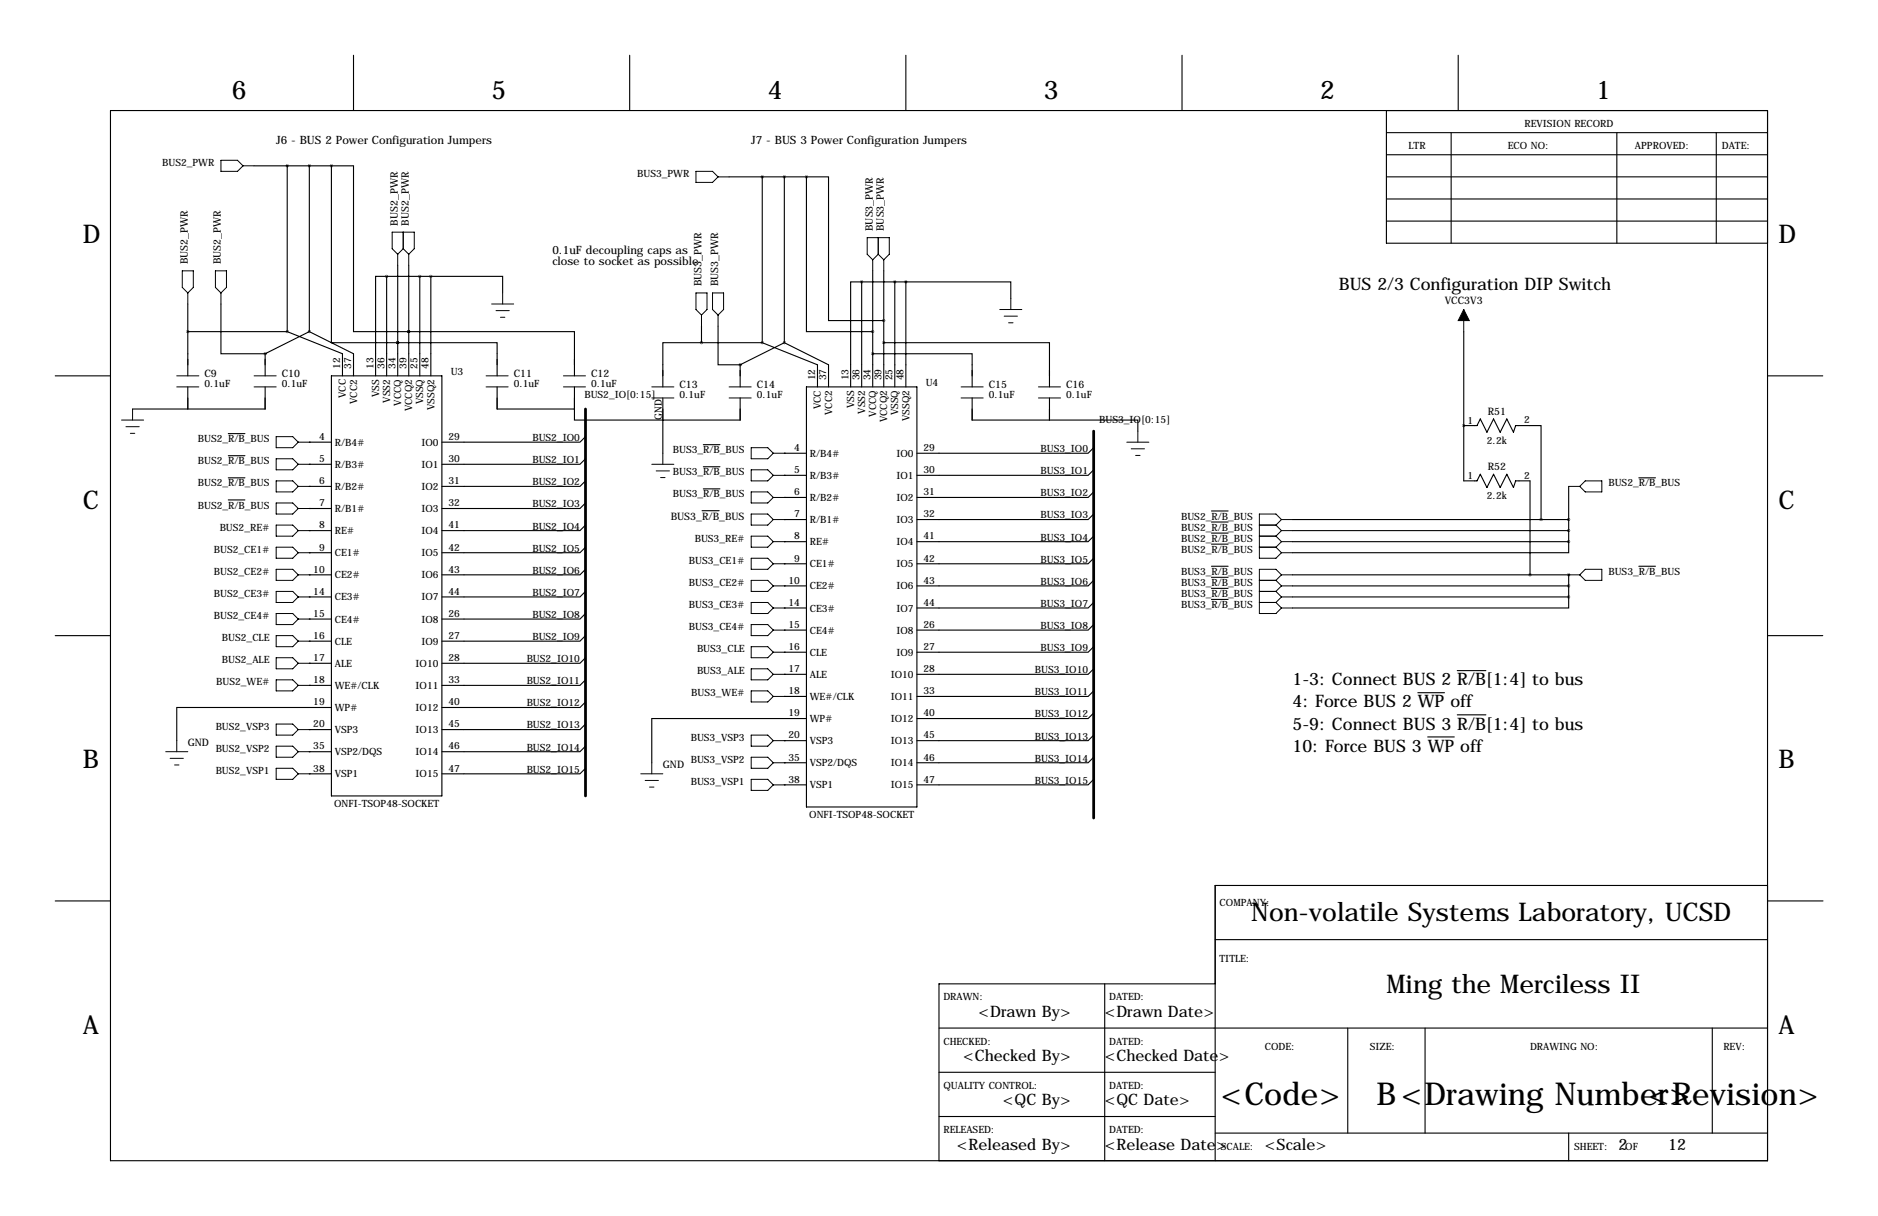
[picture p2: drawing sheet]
<svg xmlns="http://www.w3.org/2000/svg" width="432mm" height="279mm" viewBox="0 0 432 279" stroke-linecap="round" stroke-linejoin="round" font-family="sans-serif">
<g fill="none" stroke="#000" stroke-width=".25">
<path d="M81.3 12.7v12.7M144.8 12.7v12.7M208.3 12.7v12.7M271.8 12.7v12.7M335.3 12.7v12.7M25.4 25.4h381v241.3h-381zM58.4 38.1h17.8M66 38.1v38.1M71.1 38.1v38.1M76.2 38.1v40.6h15.2M76.2 38.1h5.1v38.1h12.7M318.8 30.5h87.6"/>
<path d="M318.8 35.6h87.6M318.8 25.4v30.5h87.6M333.7 30.5v25.4M371.8 30.5v25.4M394.6 30.5v25.4M167.6 40.6h17.8M175.3 40.6v38.1M180.3 40.6v38.1M185.4 40.6h5.1v33.1h12.7M185.4 40.6v35.6h15.3M318.8 45.7h87.6M318.8 50.8h87.6"/>
<path d="M318.8 40.6h87.6M43.2 69.8v16.6M43.2 76.2h22.8M50.8 69.8v11.5h10.2M66 76.2l12.7 5.1v5.1M71.1 76.2l10.2 5.1v5.1M71.1 76.2l-10.1 5.1M88.9 63.5h-2.5v22.9M88.9 63.5v22.9M88.9 63.5h10.2M91.4 78.7h.1M91.4 78.7h22.9v7.7"/>
<path d="M91.4 61v25.4M94 76.2h38.1v10.2M94 76.2h.1M94 61v25.4M96.5 63.5v22.9M99.1 63.5h16.5v3.8M99.1 63.5v22.9M161.3 78.7h-8.9v10.2M161.3 78.7h14M161.3 74.9v3.8M165.1 74.9v8.9h5.1M175.3 78.7l12.7 5.1v5.1"/>
<path d="M180.3 78.7l10.2 5.1v5.1M180.3 78.7l-10.1 5.1M198.1 64.8h-2.5v24.1M198.1 64.8v24.1M198.1 64.8h10.2M200.7 62.2v26.7M203.2 78.7h38.1v10.2M203.2 62.2v26.7M205.7 64.8v24.1M208.3 64.8h24.1v3.8M208.3 64.8v24.1M336.5 76.2v34.3h3.1l.8-1.5 1.5 3 1.5-3 1.5 3 1.6-3 1.5 3 .5-1.5h3.3v21.6"/>
<path d="M12.7 86.4h12.7M43.2 88.9v5.1M52.5 99.6h3.8M61 81.3h.1M61 81.3v5.1M61 88.9v5.1h-30.5M76.2 86.4h25.4v96.5h-25.4zM114.3 88.9v5.1h17.8v2.5h38.1v-5.1M132.1 88.9v5.1M152.4 91.4v12.7M170.2 83.8h.1M170.2 83.8v5.1"/>
<path d="M185.4 88.9h25.4v96.5h-25.4zM200.7 81.3h22.8v7.6M223.5 91.4v5.1h38.1v2.6M241.3 91.4v5.1M336.5 97.8h.1M336.5 97.8h3.1l.8-1.5 1.5 3 1.5-3 1.5 3 1.6-3 1.5 3 .5-1.5h5.8v21.6M406.4 86.4h12.7M52.5 109.8h3.8M52.5 104.7h3.8M52.5 114.9h3.8M71.1 101.6h.1M71.1 106.7h.1"/>
<path d="M71.1 111.8h.1M71.1 116.8h.1M71.1 101.6h5.1M71.1 106.7h5.1M71.1 111.8h5.1M71.1 116.8h5.1M134.6 100.3l-1.3 1.3h-31.7M134.6 105.4l-1.3 1.3h-31.7M134.6 110.5l-1.3 1.3h-31.7M134.6 115.6l-1.3 1.2h-31.7M161.4 117.3h4M161.7 102.2h3.8"/>
<path d="M161.7 107.2h3.8M161.7 112.3h3.8M180.3 104.1h.1M180.3 109.2h.1M180.3 114.3h.1M180.3 119.4h.1M180.3 104.1h5.1M180.3 109.2h5.1M180.3 114.3h5.1M180.3 119.4h5.1M251.5 102.9l-1.3 1.2h-39.4M251.5 107.9l-1.3 1.3h-39.4"/>
<path d="M251.5 113l-1.3 1.3h-39.4M251.5 118.1l-1.3 1.3h-39.4M278.6 117.4h3.8M278.6 119.9h3.8M297.2 119.4h63.5M360.7 111.8v12.7M376.8 109.8h3.8M71.1 121.9h.1M71.1 127h.1M71.1 132.1h.1M71.1 137.2h.1M71.1 121.9h5.1"/>
<path d="M71.1 127h5.1M71.1 132.1h5.1M71.1 137.2h5.1M134.6 120.7l-1.3 1.2h-31.7M134.6 125.7l-1.3 1.3h-31.7M134.6 130.8l-1.3 1.3h-31.7M134.6 135.9l-1.3 1.3h-31.7M180.3 124.5h.1M180.3 129.5h.1M180.3 134.6h.1M180.3 139.7h.1M180.3 124.5h5.1"/>
<path d="M180.3 129.5h5.1M180.3 134.6h5.1M180.3 139.7h5.1M251.5 123.2l-1.3 1.3h-39.4M251.5 128.3l-1.3 1.2h-39.4M251.5 133.3l-1.3 1.3h-39.4M251.5 138.4l-1.3 1.3h-39.4M278.6 130.1h3.8M278.6 122.5h3.8M278.6 125h3.8M278.6 132.6h3.8M278.6 135.2h3.8"/>
<path d="M278.6 137.7h3.8M297.2 121.9h63.5M297.2 132.1h63.5M297.2 137.2h63.5M297.2 124.5h63.5M297.2 134.6h63.5M360.7 124.5v2.5h-63.5M360.7 137.2v2.5h-63.5M360.7 132.1h.1M360.7 132.1v5.1M376.8 130.1h3.8M12.7 146h12.7"/>
<path d="M71.1 142.2h.1M71.1 147.3h.1M71.1 152.4h.1M71.1 157.5h.1M71.1 142.2h5.1M71.1 147.3h5.1M71.1 152.4h5.1M71.1 157.5h5.1M134.6 141l-1.3 1.2h-31.7M134.6 146l-1.3 1.3h-31.7M134.6 151.1l-1.3 1.3h-31.7M134.6 156.2l-1.3 1.3h-31.7"/>
<path d="M180.3 144.8h.1M180.3 149.9h.1M180.3 154.9h.1M180.3 144.8h5.1M180.3 149.9h5.1M180.3 154.9h5.1M251.5 143.5l-1.3 1.3h-39.4M251.5 148.6l-1.3 1.3h-39.4M251.5 153.7l-1.3 1.2h-39.4M251.5 158.8l-1.3 1.2h-39.4M326 159.2h6.1M335.1 154.1h6.5"/>
<path d="M406.4 146h12.7M71.1 167.6h.1M71.1 172.7h.1M71.1 177.8h.1M71.1 167.6h5.1M71.1 172.7h5.1M71.1 177.8h5.1M76.2 162.6h-35.6v7.6M134.6 161.3l-1.3 1.3h-31.7M134.6 166.4l-1.3 1.2h-31.7M134.6 171.4l-1.3 1.3h-31.7M134.6 176.5l-1.3 1.3h-31.7"/>
<path d="M180.3 160h.1M180.3 170.2h.1M180.3 175.3h.1M180.3 160h5.1M180.3 170.2h5.1M180.3 175.3h5.1M185.4 165.1h-35.5v10.2M251.5 163.8l-1.3 1.3h-39.4M251.5 168.9l-1.3 1.3h-39.4M251.5 174l-1.3 1.3h-39.4M251.5 179.1l-1.3 1.2h-39.4M328.3 169.3h6.1"/>
<path d="M335.1 164.2h6.5M180.3 180.3h.1M180.3 180.3h5.1M12.7 207h12.7M279.4 215.9h127M406.4 203.5h-127v63.2M406.5 207h12.7M215.9 236.2h190.5M254 226.1v40.6M279.4 226.1h-63.5v40.6M309.9 236.2v24.1M327.7 236.2v24.1"/>
<path d="M393.7 236.2v24.1M215.9 246.4h63.5M215.9 256.5h63.5M279.4 260.3h127M360.7 260.3v6.4"/>
</g>
<g fill="none" stroke="#000" stroke-width=".23">
<path d="M50.8 36.8h3.8l1.3 1.3-1.3 1.3h-3.8zM55.9 38.1h2.5M160 39.4h3.8l1.3 1.2-1.3 1.3h-3.8zM91.4 58.4v2.6M91.4 58.4l-1.2-1.2v-3.9h5v3.9l-1.2 1.2M92.7 57.2l-1.3 1.2M92.7 53.3v3.9M92.7 57.2l1.3 1.2M94 58.4v2.6M165.1 40.6h2.5M200.7 59.7v2.5M200.7 59.7l-1.3-1.3v-3.8h5.1v3.8l-1.3 1.3"/>
<path d="M201.9 58.4l-1.2 1.3M201.9 54.6v3.8M201.9 58.4l1.3 1.3M203.2 59.7v2.5M41.9 62.2h2.5v3.8l-1.2 1.3-1.3-1.3zM43.2 67.3v2.5M49.5 62.2h2.6v3.8l-1.3 1.3-1.3-1.3zM50.8 67.3v2.5M113 69.8h5.1M114 71.4h3.1M115.1 72.9h1M115.6 67.3v2.5"/>
<path d="M160 67.3h2.6v3.8l-1.3 1.3-1.3-1.3zM161.3 72.4v2.5M163.8 67.3h2.6v3.8l-1.3 1.3-1.3-1.3zM165.1 72.4v2.5M229.9 71.1h5M230.9 72.6h3M231.9 74.2h1M232.4 68.6v2.5M336.5 71.1v5.1M27.9 96.5h5.1M29 98h3M30 99.6h1"/>
<path d="M30.5 94v2.5M40.6 86.4h5.1M40.6 88.9h5.1M58.4 86.4h5.1M58.4 88.9h5.1M111.8 86.4h5M111.8 88.9h5M129.5 86.4h5.1M129.5 88.9h5.1M149.9 88.9h5M149.9 91.4h5M167.6 88.9h5.1"/>
<path d="M167.6 91.4h5.1M221 88.9h5.1M221 91.4h5.1M238.8 88.9h5M238.8 91.4h5M261.6 99.1v2.5M63.5 110.5h3.8l1.3 1.3-1.3 1.2h-3.8zM63.5 100.3h3.8l1.3 1.3-1.3 1.3h-3.8zM63.5 105.4h3.8l1.3 1.3-1.3 1.2h-3.8zM63.5 115.6h3.8l1.3 1.2-1.3 1.3h-3.8zM68.6 111.8h2.5M68.6 101.6h2.5"/>
<path d="M68.6 106.7h2.5M68.6 116.8h2.5M149.9 106.7h5M150.9 108.2h3M151.9 109.7h1M152.4 104.1v2.6M172.7 113h3.8l1.3 1.3-1.3 1.3h-3.8zM172.7 107.9h3.8l1.3 1.3-1.3 1.3h-3.8zM172.7 102.9h3.8l1.3 1.2-1.3 1.3h-3.8zM172.7 118.1h3.8l1.3 1.3-1.3 1.3h-3.8zM177.8 104.1h2.5M177.8 109.2h2.5"/>
<path d="M177.8 114.3h2.5M177.8 119.4h2.5M259.1 101.6h5.1M260.1 103.1h3M261.1 104.6h1M294.6 119.4l-1.2-1.3h-3.8v10.2h3.8l1.2-1.3M294.6 119.4h2.6M294.6 119.4l-1.2 1.3M360.7 111.8h2.5M364.5 110.5h3.8v2.5h-3.8l-1.3-1.2zM63.5 130.8h3.8l1.3 1.3-1.3 1.2h-3.8zM63.5 120.7h3.8l1.3 1.2-1.3 1.3h-3.8z"/>
<path d="M63.5 125.7h3.8l1.3 1.3-1.3 1.3h-3.8zM63.5 135.9h3.8l1.3 1.3-1.3 1.2h-3.8zM68.6 132.1h2.5M68.6 121.9h2.5M68.6 127h2.5M68.6 137.2h2.5M172.7 133.3h3.8l1.3 1.3-1.3 1.3h-3.8zM172.7 128.3h3.8l1.3 1.2-1.3 1.3h-3.8zM172.7 123.2h3.8l1.3 1.3-1.3 1.2h-3.8zM172.7 138.4h3.8l1.3 1.3-1.3 1.3h-3.8zM177.8 124.5h2.5M177.8 129.5h2.5"/>
<path d="M177.8 134.6h2.5M177.8 139.7h2.5M289.6 133.3h3.8M289.6 123.2h3.8M289.6 120.7h3.8M289.6 125.7h3.8M289.6 138.4h3.8M289.6 135.9h3.8M293.4 120.7l1.2 1.2M293.4 123.2l1.2 1.3M293.4 125.7l1.2 1.3M293.4 133.3l1.2 1.3"/>
<path d="M293.4 135.9l1.2 1.3M293.4 138.4l1.2 1.3M294.6 132.1h2.6M294.6 132.1l-1.2-1.3h-3.8v10.2h3.8l1.2-1.3M294.6 121.9h2.6M294.6 127h2.6M294.6 137.2h2.6M294.6 124.5h2.6M294.6 134.6h2.6M294.6 139.7h2.6M294.6 121.9l-1.2 1.3M294.6 124.5l-1.2 1.2"/>
<path d="M294.6 132.1l-1.2 1.2M294.6 134.6l-1.2 1.3M294.6 137.2l-1.2 1.2M360.7 132.1h2.5M364.5 130.8h3.8v2.5h-3.8l-1.3-1.2zM63.5 141h3.8l1.3 1.2-1.3 1.3h-3.8zM63.5 146h3.8l1.3 1.3-1.3 1.3h-3.8zM63.5 151.1h3.8l1.3 1.3-1.3 1.3h-3.8zM63.5 156.2h3.8l1.3 1.3-1.3 1.3h-3.8zM68.6 142.2h2.5M68.6 147.3h2.5M68.6 152.4h2.5"/>
<path d="M68.6 157.5h2.5M172.7 143.5h3.8l1.3 1.3-1.3 1.2h-3.8zM172.7 148.6h3.8l1.3 1.3-1.3 1.2h-3.8zM172.7 153.7h3.8l1.3 1.2-1.3 1.3h-3.8zM172.7 158.8h3.8l1.3 1.2-1.3 1.3h-3.8zM177.8 144.8h2.5M177.8 149.9h2.5M177.8 154.9h2.5M38.1 172.7h5.1M39.1 174.2h3.1M40.1 175.8h1M40.6 170.2v2.5"/>
<path d="M63.5 166.4h3.8l1.3 1.2-1.3 1.3h-3.8zM63.5 171.4h3.8l1.3 1.3-1.3 1.3h-3.8zM63.5 176.5h3.8l1.3 1.3-1.3 1.3h-3.8zM68.6 167.6h2.5M68.6 172.7h2.5M68.6 177.8h2.5M147.3 177.8h5.1M148.3 179.3h3.1M149.9 175.3v2.5M172.7 168.9h3.8l1.3 1.3-1.3 1.2h-3.8zM172.7 174h3.8l1.3 1.3-1.3 1.2h-3.8zM172.7 179.1h3.8l1.3 1.2-1.3 1.3h-3.8z"/>
<path d="M177.8 160h2.5M177.8 170.2h2.5M177.8 175.3h2.5M149.4 180.8h1M177.8 180.3h2.5"/>
</g>
<path d="M336.5 71.1l1.3 2.6h-2.5z" fill="#000" stroke="#000" stroke-width=".23"/>
<path d="M66 38.1a.05 .05 0 0 0 .1 0 .05 .05 0 0 0-.1 0zM66 76.2a.05 .05 0 0 0 .1 0 .05 .05 0 0 0-.1 0zM175.2 40.6a.05 .05 0 0 0 .1 0 .05 .05 0 0 0-.1 0zM175.2 78.7a.05 .05 0 0 0 .1 0 .05 .05 0 0 0-.1 0zM180.3 78.7a.05 .05 0 0 0 .1 0 .05 .05 0 0 0-.1 0zM200.6 81.3a.05 .05 0 0 0 .1 0 .05 .05 0 0 0-.1 0zM99 63.5a.05 .05 0 0 0 .1 0 .05 .05 0 0 0-.1 0zM205.7 64.8a.05 .05 0 0 0 .1 0 .05 .05 0 0 0-.1 0zM180.3 40.6a.05 .05 0 0 0 .1 0 .05 .05 0 0 0-.1 0zM91.4 78.7a.05 .05 0 0 0 .1 0 .05 .05 0 0 0-.1 0zM60.9 81.3a.05 .05 0 0 0 .1 0 .05 .05 0 0 0-.1 0zM91.4 78.7a.05 .05 0 0 0 .1 0 .05 .05 0 0 0-.1 0zM200.6 76.2a.05 .05 0 0 0 .1 0 .05 .05 0 0 0-.1 0zM336.5 97.8a.05 .05 0 0 0 .1 0 .05 .05 0 0 0-.1 0zM354.3 119.4a.05 .05 0 0 0 .1 0 .05 .05 0 0 0-.1 0z" fill="#000" stroke="#000" stroke-width=".63"/>
<path d="M134.6 94v88.9M251.5 99.1v88.9" fill="none" stroke="#000" stroke-width=".63"/>
<g font-size="7.3">
<text x="280.7" y="254">&lt;Code&gt;</text>
<text x="316.5" y="254">B&lt;Drawing Number&gt;</text>
<text x="379" y="254">&lt;Revision&gt;</text>
</g>
<g font-size="5.9">
<text x="53.3" y="22.9">6</text>
<text x="113" y="22.9">5</text>
<text x="176.5" y="22.9">4</text>
<text x="240" y="22.9">3</text>
<text x="303.5" y="22.9">2</text>
<text x="367" y="22.9">1</text>
<text x="19" y="55.9">D</text>
<text x="408.9" y="55.9">D</text>
<text x="19" y="116.8">C</text>
<text x="408.9" y="116.8">C</text>
<text x="19" y="176.5">B</text>
<text x="408.9" y="176.5">B</text>
<text x="287.7" y="211.6">Non-volatile Systems Laboratory, UCSD</text>
<text x="318.8" y="228.1">Ming the Merciless II</text>
<text x="19" y="237.5">A</text>
<text x="408.9" y="237.5">A</text>
</g>
<g font-size="4">
<text x="307.8" y="66.5">BUS 2/3 Configuration DIP Switch</text>
<text x="297.2" y="157.5">1-3: Connect BUS 2 R/B[1:4] to bus</text>
<text x="297.2" y="162.6">4: Force BUS 2 WP off</text>
<text x="297.2" y="167.6">5-9: Connect BUS 3 R/B[1:4] to bus</text>
<text x="297.2" y="172.7">10: Force BUS 3 WP off</text>
</g>
<g font-size="3.6">
<text x="225" y="233.7">&lt;Drawn By&gt;</text>
<text x="254" y="233.7">&lt;Drawn Date&gt;</text>
<text x="221.4" y="243.8">&lt;Checked By&gt;</text>
<text x="254" y="243.8">&lt;Checked Date&gt;</text>
<text x="230.6" y="254">&lt;QC By&gt;</text>
<text x="254" y="254">&lt;QC Date&gt;</text>
<text x="220" y="264.2">&lt;Released By&gt;</text>
<text x="254" y="264.2">&lt;Release Date&gt;</text>
<text x="290.8" y="264.2">&lt;Scale&gt;</text>
<text x="372.1" y="264.2">2</text>
<text x="383.5" y="264.2">12</text>
</g>
<g font-size="2.6">
<text x="63.5" y="33">J6 - BUS 2 Power Configuration Jumpers</text>
<text x="172.7" y="33">J7 - BUS 3 Power Configuration Jumpers</text>
<text x="127" y="58.4">0.1uF decoupling caps as</text>
<text x="127" y="61">close to socket as possible</text>
</g>
<g font-size="2.4">
<text x="91.4" y="51.8" transform="rotate(-90 91.4 51.8)">BUS2_PWR</text>
<text x="94" y="51.8" transform="rotate(-90 94 51.8)">BUS2_PWR</text>
<text x="200.7" y="53.1" transform="rotate(-90 200.7 53.1)">BUS3_PWR</text>
<text x="203.2" y="53.1" transform="rotate(-90 203.2 53.1)">BUS3_PWR</text>
<text x="43.2" y="60.7" transform="rotate(-90 43.2 60.7)">BUS2_PWR</text>
<text x="50.8" y="60.7" transform="rotate(-90 50.8 60.7)">BUS2_PWR</text>
<text x="161.3" y="65.8" transform="rotate(-90 161.3 65.8)">BUS3_PWR</text>
<text x="165.1" y="65.8" transform="rotate(-90 165.1 65.8)">BUS3_PWR</text>
<text x="332.2" y="69.8">VCC3V3</text>
<text x="47" y="86.6">C9</text>
<text x="64.8" y="86.6">C10</text>
<text x="118.1" y="86.6">C11</text>
<text x="135.9" y="86.6">C12</text>
<text x="156.2" y="89.2">C13</text>
<text x="174" y="89.2">C14</text>
<text x="227.3" y="89.2">C15</text>
<text x="245.1" y="89.2">C16</text>
<text x="342.1" y="95.2">R51</text>
<text x="342.1" y="107.9">R52</text>
<text x="154.2" y="119.4">BUS3_R/B_BUS</text>
<text x="43.2" y="171.4">GND</text>
<text x="152.4" y="176.5">GND</text>
</g>
<g font-size="2.3">
<text x="350.5" y="29.2">REVISION RECORD</text>
<text x="323.8" y="34.3">LTR</text>
<text x="346.7" y="34.3">ECO NO:</text>
<text x="375.9" y="34.3">APPROVED:</text>
<text x="395.9" y="34.3">DATE:</text>
<text x="37.3" y="38.1">BUS2_PWR</text>
<text x="146.5" y="40.6">BUS3_PWR</text>
<text x="47" y="89">0.1uF</text>
<text x="64.8" y="89">0.1uF</text>
<text x="78.2" y="84.8" transform="rotate(-90 78.2 84.8)">12</text>
<text x="80.8" y="84.8" transform="rotate(-90 80.8 84.8)">37</text>
<text x="85.9" y="84.8" transform="rotate(-90 85.9 84.8)">13</text>
<text x="88.4" y="84.8" transform="rotate(-90 88.4 84.8)">36</text>
<text x="90.9" y="84.8" transform="rotate(-90 90.9 84.8)">34</text>
<text x="93.5" y="84.8" transform="rotate(-90 93.5 84.8)">39</text>
<text x="96" y="84.8" transform="rotate(-90 96 84.8)">25</text>
<text x="98.6" y="84.8" transform="rotate(-90 98.6 84.8)">48</text>
<text x="103.6" y="86.1">U3</text>
<text x="118.1" y="89">0.1uF</text>
<text x="135.9" y="89">0.1uF</text>
<text x="187.5" y="87.4" transform="rotate(-90 187.5 87.4)">12</text>
<text x="190" y="87.4" transform="rotate(-90 190 87.4)">37</text>
<text x="195.1" y="87.4" transform="rotate(-90 195.1 87.4)">13</text>
<text x="197.6" y="87.4" transform="rotate(-90 197.6 87.4)">36</text>
<text x="200.2" y="87.4" transform="rotate(-90 200.2 87.4)">34</text>
<text x="202.7" y="87.4" transform="rotate(-90 202.7 87.4)">39</text>
<text x="205.2" y="87.4" transform="rotate(-90 205.2 87.4)">25</text>
<text x="207.8" y="87.4" transform="rotate(-90 207.8 87.4)">48</text>
<text x="212.9" y="88.6">U4</text>
<text x="79.5" y="91.5" transform="rotate(-90 79.5 91.5)">VCC</text>
<text x="82.1" y="92.8" transform="rotate(-90 82.1 92.8)">VCC2</text>
<text x="87.2" y="91.2" transform="rotate(-90 87.2 91.2)">VSS</text>
<text x="89.7" y="92.5" transform="rotate(-90 89.7 92.5)">VSS2</text>
<text x="92.2" y="93.2" transform="rotate(-90 92.2 93.2)">VCCQ</text>
<text x="94.8" y="94.5" transform="rotate(-90 94.8 94.5)">VCCQ2</text>
<text x="97.3" y="92.9" transform="rotate(-90 97.3 92.9)">VSSQ</text>
<text x="99.9" y="94.2" transform="rotate(-90 99.9 94.2)">VSSQ2</text>
<text x="134.4" y="91.4">BUS2_IO[0:15]</text>
<text x="156.2" y="91.5">0.1uF</text>
<text x="174" y="91.5">0.1uF</text>
<text x="188.8" y="94" transform="rotate(-90 188.8 94)">VCC</text>
<text x="191.3" y="95.3" transform="rotate(-90 191.3 95.3)">VCC2</text>
<text x="196.4" y="93.7" transform="rotate(-90 196.4 93.7)">VSS</text>
<text x="198.9" y="95.1" transform="rotate(-90 198.9 95.1)">VSS2</text>
<text x="201.5" y="95.7" transform="rotate(-90 201.5 95.7)">VCCQ</text>
<text x="206.5" y="95.5" transform="rotate(-90 206.5 95.5)">VSSQ</text>
<text x="227.3" y="91.5">0.1uF</text>
<text x="245.1" y="91.5">0.1uF</text>
<text x="45.5" y="101.6">BUS2_R/B_BUS</text>
<text x="73.4" y="101.1">4</text>
<text x="103.1" y="101.1">29</text>
<text x="122.4" y="101.3">BUS2_IO0</text>
<text x="152.1" y="96.5" transform="rotate(-90 152.1 96.5)">GND</text>
<text x="204" y="97" transform="rotate(-90 204 97)">VCCQ2</text>
<text x="209.1" y="96.8" transform="rotate(-90 209.1 96.8)">VSSQ2</text>
<text x="252.7" y="97.3">BUS3_IO[0:15]</text>
<text x="337.4" y="97.4">1</text>
<text x="341.9" y="101.9">2.2k</text>
<text x="350.5" y="97.3">2</text>
<text x="45.5" y="106.7">BUS2_R/B_BUS</text>
<text x="73.4" y="106.2">5</text>
<text x="77" y="102.4">R/B4#</text>
<text x="77" y="107.5">R/B3#</text>
<text x="96.9" y="102.4">IO0</text>
<text x="96.9" y="107.5">IO1</text>
<text x="103.1" y="106.2">30</text>
<text x="122.4" y="106.4">BUS2_IO1</text>
<text x="154.7" y="104.1">BUS3_R/B_BUS</text>
<text x="182.6" y="103.6">4</text>
<text x="186.2" y="104.9">R/B4#</text>
<text x="206.1" y="104.9">IO0</text>
<text x="212.3" y="103.6">29</text>
<text x="239.3" y="103.9">BUS3_IO0</text>
<text x="45.5" y="111.8">BUS2_R/B_BUS</text>
<text x="73.4" y="111.3">6</text>
<text x="77" y="112.6">R/B2#</text>
<text x="96.9" y="112.6">IO2</text>
<text x="103.1" y="111.3">31</text>
<text x="122.4" y="111.5">BUS2_IO2</text>
<text x="154.7" y="109.2">BUS3_R/B_BUS</text>
<text x="182.6" y="108.7">5</text>
<text x="182.6" y="113.8">6</text>
<text x="186.2" y="110">R/B3#</text>
<text x="206.1" y="110">IO1</text>
<text x="212.3" y="108.7">30</text>
<text x="212.3" y="113.8">31</text>
<text x="239.3" y="109">BUS3_IO1</text>
<text x="337.4" y="110.1">1</text>
<text x="350.5" y="110">2</text>
<text x="369.8" y="111.8">BUS2_R/B_BUS</text>
<text x="45.5" y="116.8">BUS2_R/B_BUS</text>
<text x="73.4" y="116.3">7</text>
<text x="77" y="117.6">R/B1#</text>
<text x="96.9" y="117.6">IO3</text>
<text x="103.1" y="116.3">32</text>
<text x="122.4" y="116.6">BUS2_IO3</text>
<text x="154.7" y="114.3">BUS3_R/B_BUS</text>
<text x="182.6" y="118.9">7</text>
<text x="186.2" y="115.1">R/B2#</text>
<text x="206.1" y="115.1">IO2</text>
<text x="212.3" y="118.9">32</text>
<text x="239.3" y="114">BUS3_IO2</text>
<text x="239.3" y="119.1">BUS3_IO3</text>
<text x="271.6" y="119.4">BUS2_R/B_BUS</text>
<text x="341.9" y="114.6">2.2k</text>
<text x="50.5" y="121.9">BUS2_RE#</text>
<text x="73.4" y="121.4">8</text>
<text x="77" y="122.7">RE#</text>
<text x="96.9" y="122.7">IO4</text>
<text x="103.1" y="121.4">41</text>
<text x="122.4" y="121.7">BUS2_IO4</text>
<text x="159.7" y="124.5">BUS3_RE#</text>
<text x="182.6" y="124">8</text>
<text x="186.2" y="120.2">R/B1#</text>
<text x="186.2" y="125.3">RE#</text>
<text x="206.1" y="120.2">IO3</text>
<text x="206.1" y="125.3">IO4</text>
<text x="212.3" y="124">41</text>
<text x="239.3" y="124.2">BUS3_IO4</text>
<text x="271.6" y="121.9">BUS2_R/B_BUS</text>
<text x="271.6" y="124.5">BUS2_R/B_BUS</text>
<text x="49.2" y="127">BUS2_CE1#</text>
<text x="72" y="131.6">10</text>
<text x="73.4" y="126.5">9</text>
<text x="77" y="127.8">CE1#</text>
<text x="96.9" y="127.8">IO5</text>
<text x="103.1" y="126.5">42</text>
<text x="103.1" y="131.6">43</text>
<text x="122.4" y="126.7">BUS2_IO5</text>
<text x="122.4" y="131.8">BUS2_IO6</text>
<text x="158.4" y="129.5">BUS3_CE1#</text>
<text x="182.6" y="129">9</text>
<text x="186.2" y="130.3">CE1#</text>
<text x="206.1" y="130.3">IO5</text>
<text x="212.3" y="129">42</text>
<text x="239.3" y="129.3">BUS3_IO5</text>
<text x="271.6" y="127">BUS2_R/B_BUS</text>
<text x="49.2" y="132.1">BUS2_CE2#</text>
<text x="49.2" y="137.2">BUS2_CE3#</text>
<text x="72" y="136.7">14</text>
<text x="77" y="132.9">CE2#</text>
<text x="77" y="138">CE3#</text>
<text x="96.9" y="132.9">IO6</text>
<text x="96.9" y="138">IO7</text>
<text x="103.1" y="136.7">44</text>
<text x="122.4" y="136.9">BUS2_IO7</text>
<text x="158.4" y="134.6">BUS3_CE2#</text>
<text x="181.3" y="134.1">10</text>
<text x="186.2" y="135.4">CE2#</text>
<text x="206.1" y="135.4">IO6</text>
<text x="212.3" y="134.1">43</text>
<text x="239.3" y="134.4">BUS3_IO6</text>
<text x="271.6" y="132.1">BUS3_R/B_BUS</text>
<text x="271.6" y="134.6">BUS3_R/B_BUS</text>
<text x="271.6" y="137.2">BUS3_R/B_BUS</text>
<text x="369.8" y="132.1">BUS3_R/B_BUS</text>
<text x="49.2" y="142.2">BUS2_CE4#</text>
<text x="72" y="141.7">15</text>
<text x="77" y="143">CE4#</text>
<text x="96.9" y="143">IO8</text>
<text x="103.1" y="141.7">26</text>
<text x="122.4" y="142">BUS2_IO8</text>
<text x="158.4" y="139.7">BUS3_CE3#</text>
<text x="181.3" y="139.2">14</text>
<text x="186.2" y="140.5">CE3#</text>
<text x="206.1" y="140.5">IO7</text>
<text x="212.3" y="139.2">44</text>
<text x="239.3" y="139.4">BUS3_IO7</text>
<text x="271.6" y="139.7">BUS3_R/B_BUS</text>
<text x="51" y="147.3">BUS2_CLE</text>
<text x="72" y="146.8">16</text>
<text x="77" y="148.1">CLE</text>
<text x="96.9" y="148.1">IO9</text>
<text x="103.1" y="146.8">27</text>
<text x="122.4" y="147.1">BUS2_IO9</text>
<text x="158.4" y="144.8">BUS3_CE4#</text>
<text x="160.3" y="149.9">BUS3_CLE</text>
<text x="181.3" y="144.3">15</text>
<text x="181.3" y="149.4">16</text>
<text x="186.2" y="145.6">CE4#</text>
<text x="206.1" y="145.6">IO8</text>
<text x="212.3" y="144.3">26</text>
<text x="212.3" y="149.4">27</text>
<text x="239.3" y="144.5">BUS3_IO8</text>
<text x="239.3" y="149.6">BUS3_IO9</text>
<text x="51" y="152.4">BUS2_ALE</text>
<text x="72" y="151.9">17</text>
<text x="77" y="153.2">ALE</text>
<text x="95.6" y="153.2">IO10</text>
<text x="103.1" y="151.9">28</text>
<text x="121.1" y="152.1">BUS2_IO10</text>
<text x="160.3" y="154.9">BUS3_ALE</text>
<text x="181.3" y="154.4">17</text>
<text x="186.2" y="150.7">CLE</text>
<text x="186.2" y="155.7">ALE</text>
<text x="204.8" y="155.7">IO10</text>
<text x="206.1" y="150.7">IO9</text>
<text x="212.3" y="154.4">28</text>
<text x="237.9" y="154.7">BUS3_IO10</text>
<text x="49.7" y="157.5">BUS2_WE#</text>
<text x="72" y="157">18</text>
<text x="77" y="158.3">WE#/CLK</text>
<text x="95.6" y="158.3">IO11</text>
<text x="103.1" y="157">33</text>
<text x="121.1" y="157.2">BUS2_IO11</text>
<text x="158.9" y="160">BUS3_WE#</text>
<text x="181.3" y="159.5">18</text>
<text x="186.2" y="160.8">WE#/CLK</text>
<text x="204.8" y="160.8">IO11</text>
<text x="212.3" y="159.5">33</text>
<text x="237.9" y="159.8">BUS3_IO11</text>
<text x="49.6" y="167.6">BUS2_VSP3</text>
<text x="72" y="162.1">19</text>
<text x="72" y="167.1">20</text>
<text x="77" y="163.4">WP#</text>
<text x="95.6" y="163.4">IO12</text>
<text x="103.1" y="162.1">40</text>
<text x="103.1" y="167.1">45</text>
<text x="121.1" y="162.3">BUS2_IO12</text>
<text x="121.1" y="167.4">BUS2_IO13</text>
<text x="181.3" y="164.6">19</text>
<text x="186.2" y="165.9">WP#</text>
<text x="204.8" y="165.9">IO12</text>
<text x="212.3" y="164.6">40</text>
<text x="237.9" y="164.8">BUS3_IO12</text>
<text x="49.6" y="172.7">BUS2_VSP2</text>
<text x="72" y="172.2">35</text>
<text x="77" y="168.4">VSP3</text>
<text x="77" y="173.5">VSP2/DQS</text>
<text x="95.6" y="168.4">IO13</text>
<text x="95.6" y="173.5">IO14</text>
<text x="103.1" y="172.2">46</text>
<text x="121.1" y="172.5">BUS2_IO14</text>
<text x="158.8" y="170.2">BUS3_VSP3</text>
<text x="181.3" y="169.7">20</text>
<text x="186.2" y="171">VSP3</text>
<text x="204.8" y="171">IO13</text>
<text x="212.3" y="169.7">45</text>
<text x="237.9" y="169.9">BUS3_IO13</text>
<text x="49.6" y="177.8">BUS2_VSP1</text>
<text x="72" y="177.3">38</text>
<text x="77" y="178.6">VSP1</text>
<text x="95.6" y="178.6">IO15</text>
<text x="103.1" y="177.3">47</text>
<text x="121.1" y="177.5">BUS2_IO15</text>
<text x="158.8" y="175.3">BUS3_VSP2</text>
<text x="181.3" y="174.8">35</text>
<text x="181.3" y="179.8">38</text>
<text x="186.2" y="176.1">VSP2/DQS</text>
<text x="204.8" y="176.1">IO14</text>
<text x="212.3" y="174.8">46</text>
<text x="212.3" y="179.8">47</text>
<text x="237.9" y="175">BUS3_IO14</text>
<text x="76.8" y="185.5">ONFI-TSOP48-SOCKET</text>
<text x="158.8" y="180.3">BUS3_VSP1</text>
<text x="186.2" y="181.1">VSP1</text>
<text x="204.8" y="181.1">IO15</text>
<text x="237.9" y="180.1">BUS3_IO15</text>
<text x="186.1" y="188">ONFI-TSOP48-SOCKET</text>
<text x="280.4" y="208.3">COMPANY:</text>
<text x="280.4" y="221">TITLE:</text>
<text x="216.9" y="229.9">DRAWN:</text>
<text x="255" y="229.9">DATED:</text>
<text x="216.9" y="240">CHECKED:</text>
<text x="255" y="240">DATED:</text>
<text x="290.8" y="241.3">CODE:</text>
<text x="315" y="241.3">SIZE:</text>
<text x="351.8" y="241.3">DRAWING NO:</text>
<text x="396.2" y="241.3">REV:</text>
<text x="216.9" y="250.2">QUALITY CONTROL:</text>
<text x="255" y="250.2">DATED:</text>
<text x="216.9" y="260.3">RELEASED:</text>
<text x="255" y="260.3">DATED:</text>
<text x="280.7" y="264.2">SCALE:</text>
<text x="361.9" y="264.2">SHEET:</text>
<text x="373.7" y="264.2">OF</text>
</g>
</svg>
